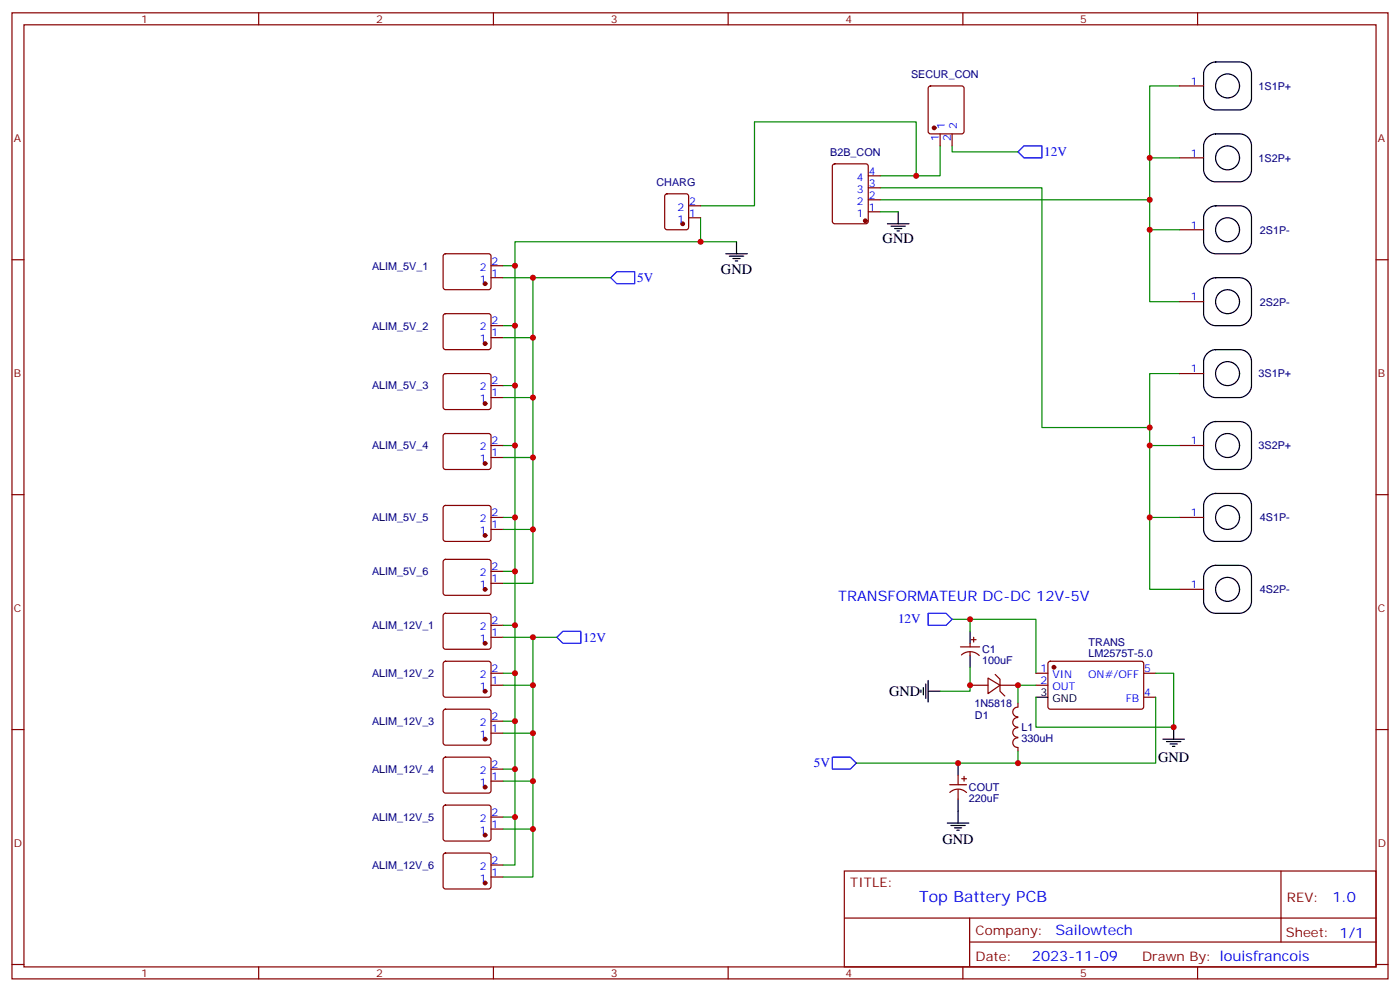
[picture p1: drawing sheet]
<svg xmlns="http://www.w3.org/2000/svg" width="412mm" height="292mm" viewBox="0 0 412 292" stroke-linecap="round" stroke-linejoin="round" font-family="sans-serif">
<g fill="none" stroke="#870000" stroke-width=".35">
<path d="M3.5 3.8h405.4v284.3h-405.4zM7.1 7.3h398.2v277.3h-398.2zM76.2 3.8v3.5M145.3 3.8v3.5M214.5 3.8v3.5M283.6 3.8v3.5M352.8 3.8v3.5M273.6 25.5l.5-.2h9.2l.5 .2 .2 .5v12.7l-.2 .5-.5 .2h-9.2l-.5-.2-.2-.5v-12.7zM276.9 39.4v3.5M280.5 39.4v3.5M347.5 25.3h7M196 57.3l.5-.3h5.6l.7 .5v9.4l-.4 .7h-5.9l-.7-.4v-9.5z"/>
<path d="M245.4 48.4l.5-.2h9.2l.6 .5 .1 16.5-.5 .6-9.4 .1-.7-.5v-16.5zM255.8 58.8h3.5M255.8 55.3h3.5M255.8 51.8h3.5M347.5 46.5h7M3.5 76.4h3.6M130.8 74.9l.4-.2h12.7l.5 .2 .2 .5v9.4l-.7 .5-12.9-.1-.5-.6v-9.2zM144.6 78.2h3.6M202.8 64.1h3.6M202.8 60.6h3.6M255.8 62.3h3.5M347.5 67.6h7"/>
<path d="M405.3 76.4h3.6M130.8 92.5l.4-.2h12.7l.5 .2 .2 .5v9.5l-.7 .4-12.9-.1-.5-.6v-9.2zM144.6 81.7h3.6M144.6 99.4h3.6M144.6 95.8h3.6M347.5 88.8h7M130.8 110.2l.4-.2h12.7l.5 .2 .2 .5v9.4l-.7 .4h-12.9l-.5-.7v-9.1zM144.6 117h3.6M144.6 113.5h3.6M347.5 110h7M130.8 127.8l.4-.2h12.7l.5 .2 .2 .5v9.5l-.7 .4-12.9-.1-.5-.6v-9.2zM144.6 131.1h3.6"/>
<path d="M144.6 134.7h3.6M347.5 131.1h7M3.5 145.6h3.6M130.8 149l.4-.2h12.7l.5 .2 .2 .5v9.4l-.7 .4h-12.9l-.5-.7v-9.1zM144.6 152.3h3.6M144.6 155.8h3.6M347.5 152.3h7M405.3 145.6h3.6M130.8 164.8l.4-.2h12.7l.5 .2 .2 .5v9.5l-.7 .4h-12.9l-.5-.7v-9.2zM144.6 171.7h3.6M144.6 168.2h3.6M347.5 173.5h7"/>
<path d="M130.8 180.7l.4-.2h12.7l.5 .2 .2 .5v9.5l-.7 .4-12.9-.1-.5-.6v-9.2zM130.8 194.8l.4-.2h12.7l.5 .2 .2 .5v9.5l-.7 .4-12.9-.1-.5-.6v-9.2zM144.6 198.2h3.6M144.6 187.6h3.6M144.6 184h3.6M282.9 190.4h5.7M283.2 192.8a3.8 3.8 0 0 1 5.3 .1M285.8 189.3v1.1M285.8 191.8v1.1M286.1 188.3h1.4M286.8 187.6v1.4M291 199.6l3.6 2.1-3.6 2.5z"/>
<path d="M293.2 198.5l1.4 1.4v3.5l1.4 1.5M305.2 198.2h3.5M308.9 194.8l.5-.2 27.1 .1 .4 .6-.1 13-.6 .4h-27.1l-.4-.7v-12.7zM336.9 198.2h3.5M3.5 214.7h3.6M130.8 208.9l.4-.2h12.7l.5 .2 .2 .5v9.5l-.7 .4h-12.9l-.5-.7v-9.2zM144.6 201.7h3.6M144.6 215.8h3.6M144.6 212.3h3.6M285.8 201.7h5.2M294.6 201.7h5.3M299.8 214.2a1.41 1.41 0 0 0-1.5 1.4 1.41 1.41 0 0 0 1.5 1.4"/>
<path d="M299.8 211.2a1.41 1.41 0 0 0-1.5 1.4 1.41 1.41 0 0 0 1.5 1.4M299.8 217.2a1.41 1.41 0 0 0-1.5 1.4 1.41 1.41 0 0 0 1.5 1.4M299.8 208.2a1.41 1.41 0 0 0-1.5 1.4 1.41 1.41 0 0 0 1.5 1.4M299.9 207v1M305.2 201.7h3.5M336.9 205.2h3.5M405.3 214.7h3.6M130.8 223.1l.4-.3h12.7l.5 .3 .2 .5v9.4l-.7 .4h-12.9l-.5-.7v-9.1zM130.8 237.2l.4-.2h12.7l.5 .2 .2 .5v9.4l-.7 .4h-12.9l-.5-.7v-9.1zM144.6 229.9h3.6M144.6 226.4h3.6M279.8 231h4.9"/>
<path d="M279.8 233.2a3.5 3.5 0 0 1 4.9 .1M282.2 228.1v2.9M282.2 232.4v2.8M283.3 229.2h1.4M284 228.5v1.4M299.9 220v1.1M130.8 251.3l.4-.2h12.7l.5 .2 .2 .5v9.4l-.7 .5-12.9-.1-.5-.7v-9.1zM144.6 244h3.6M144.6 240.5h3.6M144.6 258.1h3.6M144.6 254.6h3.6M248.7 256.4h156.6v28.2h-156.6z"/>
<path d="M377.3 256.4v20.9M248.7 270.2h156.5M285.6 277.3h119.6M285.6 270.2v14.1M3.5 283.9h3.6M76.2 284.6v3.5M145.3 284.6v3.5M214.5 284.6v3.5M283.6 284.6v3.5M352.8 284.6v3.5M405.3 283.9h3.6"/>
</g>
<g fill="none" stroke="#008700" stroke-width=".35">
<path d="M347.5 25.3h-8.8v63.5h8.8M259.3 55.3h47.6v70.5h31.8v-15.8h8.8M259.3 58.8h79.4M269.9 51.8v-15.9h-47.7v24.7h-15.8M276.9 42.9v8.9h-17.6M280.5 42.9v1.8h19.4M338.7 46.5h8.8M148.2 78.2h3.5M206.4 64.1v7.1h10.6M206.4 71.2h-54.7v97h-3.5M259.3 62.3h5.3M338.7 67.6h8.8"/>
<path d="M148.2 95.8h3.5M148.2 81.7h31.7M157 81.7v17.7h-8.8M157 99.4v35.3h-8.8M148.2 113.5h3.5M148.2 117h8.8M148.2 131.1h3.5M157 134.7v37h-8.8M338.7 125.8v47.7h8.8M338.7 131.1h8.8M148.2 152.3h3.5M148.2 155.8h8.8"/>
<path d="M338.7 152.3h8.8M151.7 168.2v86.4h-3.5M148.2 184h3.5M148.2 198.2h3.5M148.2 187.6h15.8M157 187.6v70.5h-8.8M280.5 182.3h24.7v15.9M285.8 196.4v7h-8.9M285.8 182.3v3.5M340.4 198.2h5.3v15.8h-40.5v-8.8M148.2 212.3h3.5M148.2 201.7h8.8"/>
<path d="M148.2 215.8h8.8M305.2 201.7h-5.3v5.3M340.4 205.2v19.4h-88.2M148.2 226.4h3.5M148.2 229.9h8.8M299.9 221.1v3.5M148.2 244h8.8M148.2 240.5h3.5"/>
</g>
<path d="M299.9 44.7l1.7-1.8h5.3v3.6h-5.3zM179.9 81.7l1.8-1.7h5.3v3.5h-5.3zM164 187.6l1.8-1.8h5.3v3.5h-5.3zM273.4 180.5h5.3l1.8 1.8-1.8 1.7h-5.3zM245.2 222.8h5.3l1.7 1.8-1.7 1.8h-5.3z" fill="none" stroke="#00f" stroke-width=".35"/>
<g fill="#870000" stroke="#870000" stroke-width=".35">
<circle cx="275.2" cy="37.6" r=".53"/>
<circle cx="310.4" cy="196.4" r=".53"/>
<circle cx="254.9" cy="65" r=".53"/>
<circle cx="201.1" cy="65.9" r=".53"/>
<circle cx="142.9" cy="83.5" r=".53"/>
<circle cx="142.9" cy="101.1" r=".53"/>
<circle cx="142.9" cy="118.8" r=".53"/>
<circle cx="142.9" cy="136.4" r=".53"/>
<circle cx="142.9" cy="157.6" r=".53"/>
<circle cx="142.9" cy="173.5" r=".53"/>
<circle cx="142.9" cy="189.3" r=".53"/>
<circle cx="142.9" cy="203.4" r=".53"/>
<circle cx="142.9" cy="217.6" r=".53"/>
<circle cx="142.9" cy="231.7" r=".53"/>
<circle cx="142.9" cy="245.8" r=".53"/>
<circle cx="142.9" cy="259.9" r=".53"/>
</g>
<g fill="none" stroke="#000" stroke-width=".35">
<path d="M355.7 19.3a3.6 3.6 0 0 1 2.4-1.1h7a3.5 3.5 0 0 1 3.6 3.6v7a3.8 3.8 0 0 1-3.6 3.5h-7a3.8 3.8 0 0 1-3.6-3.5v-7a3.5 3.5 0 0 1 1.2-2.5zM355.7 40.4a3.6 3.6 0 0 1 2.4-1h7a3.5 3.5 0 0 1 3.6 3.5v7.1a3.8 3.8 0 0 1-3.6 3.5h-7a3.8 3.8 0 0 1-3.6-3.5v-7.1a3.5 3.5 0 0 1 1.2-2.5zM213.8 74.7h6.3M214.8 75.4h4.3M215.9 76.1h2.1M216.6 76.8h.7M217 71.2v3.5M261.4 65.9h6.4M262.5 66.6h4.2M263.5 67.3h2.1M264.2 68h.7M264.6 62.3v3.6"/>
<path d="M355.7 61.6a3.6 3.6 0 0 1 2.4-1h7a3.5 3.5 0 0 1 3.6 3.5v7.1a3.8 3.8 0 0 1-3.6 3.5h-7a3.8 3.8 0 0 1-3.6-3.5v-7.1a3.5 3.5 0 0 1 1.2-2.5zM355.7 82.8a3.6 3.6 0 0 1 2.4-1.1h7a3.5 3.5 0 0 1 3.6 3.6v7a3.8 3.8 0 0 1-3.6 3.5h-7a3.8 3.8 0 0 1-3.6-3.5v-7a3.5 3.5 0 0 1 1.2-2.5zM355.7 103.9a3.6 3.6 0 0 1 2.4-1h7a3.5 3.5 0 0 1 3.6 3.5v7.1a3.8 3.8 0 0 1-3.6 3.5h-7a3.8 3.8 0 0 1-3.6-3.5v-7.1a3.5 3.5 0 0 1 1.2-2.5zM355.7 125.1a3.6 3.6 0 0 1 2.4-1h7a3.5 3.5 0 0 1 3.6 3.5v7.1a3.8 3.8 0 0 1-3.6 3.5h-7a3.8 3.8 0 0 1-3.6-3.5v-7.1a3.5 3.5 0 0 1 1.2-2.5zM355.7 146.3a3.6 3.6 0 0 1 2.4-1.1h7a3.5 3.5 0 0 1 3.6 3.6v7a3.8 3.8 0 0 1-3.6 3.5h-7a3.8 3.8 0 0 1-3.6-3.5v-7a3.5 3.5 0 0 1 1.2-2.5zM355.7 167.4a3.6 3.6 0 0 1 2.4-1h7a3.5 3.5 0 0 1 3.6 3.5v7.1a3.8 3.8 0 0 1-3.6 3.5h-7a3.8 3.8 0 0 1-3.6-3.5v-7.1a3.5 3.5 0 0 1 1.2-2.5zM285.8 185.8v3.5M285.8 192.9v3.5M271.3 203.1v.7M272 202.4v2.1M272.7 201.3v4.3M273.4 203.4h3.5"/>
<path d="M273.4 200.3v6.3M305.2 205.2h3.5M342.5 217.6h6.4M343.6 218.3h4.2M344.7 219h2.1M345.4 219.7h.7M345.7 214v3.6M282.2 224.6v3.5M282.2 235.2v7.1M279 242.3h6.4M280.1 243h4.2M281.2 243.7h2.1"/>
<path d="M281.9 244.4h.7"/>
<circle cx="361.6" cy="25.3" r="3.5"/>
<circle cx="361.6" cy="46.5" r="3.5"/>
<circle cx="361.6" cy="67.6" r="3.5"/>
<circle cx="361.6" cy="88.8" r="3.5"/>
<circle cx="361.6" cy="110" r="3.5"/>
<circle cx="361.6" cy="131.1" r="3.5"/>
<circle cx="361.6" cy="152.3" r="3.5"/>
<circle cx="361.6" cy="173.5" r="3.5"/>
</g>
<g fill="#c00">
<circle cx="338.7" cy="58.8" r=".88"/>
<circle cx="269.9" cy="51.8" r=".88"/>
<circle cx="285.8" cy="182.3" r=".88"/>
<circle cx="345.7" cy="214" r=".88"/>
<circle cx="282.2" cy="224.6" r=".88"/>
<circle cx="299.9" cy="224.6" r=".88"/>
<circle cx="285.8" cy="201.7" r=".88"/>
<circle cx="299.9" cy="201.7" r=".88"/>
<circle cx="338.7" cy="125.8" r=".88"/>
<circle cx="338.7" cy="152.3" r=".88"/>
<circle cx="338.7" cy="131.1" r=".88"/>
<circle cx="338.7" cy="67.6" r=".88"/>
<circle cx="338.7" cy="46.5" r=".88"/>
<circle cx="206.4" cy="71.2" r=".88"/>
<circle cx="151.7" cy="152.3" r=".88"/>
<circle cx="151.7" cy="131.1" r=".88"/>
<circle cx="151.7" cy="113.5" r=".88"/>
<circle cx="151.7" cy="95.8" r=".88"/>
<circle cx="151.7" cy="78.2" r=".88"/>
<circle cx="157" cy="81.7" r=".88"/>
<circle cx="157" cy="99.4" r=".88"/>
<circle cx="157" cy="117" r=".88"/>
<circle cx="157" cy="134.7" r=".88"/>
<circle cx="157" cy="155.8" r=".88"/>
<circle cx="151.7" cy="168.2" r=".88"/>
<circle cx="151.7" cy="184" r=".88"/>
<circle cx="151.7" cy="198.2" r=".88"/>
<circle cx="151.7" cy="212.3" r=".88"/>
<circle cx="151.7" cy="226.4" r=".88"/>
<circle cx="151.7" cy="240.5" r=".88"/>
<circle cx="157" cy="187.6" r=".88"/>
<circle cx="157" cy="201.7" r=".88"/>
<circle cx="157" cy="215.8" r=".88"/>
<circle cx="157" cy="244" r=".88"/>
<circle cx="157" cy="229.9" r=".88"/>
</g>
<text font-size="4.6" fill="#00f" x="270.8" y="265.4">Top Battery PCB</text>
<g font-size="4.2">
<text x="260" y="71.5">GND</text>
<text x="212.4" y="80.7">GND</text>
<text x="261.9" y="204.9">GND</text>
<text x="341.1" y="224.3">GND</text>
<text x="277.6" y="248.3">GND</text>
</g>
<g font-size="4.2" fill="#00f">
<text x="246.9" y="177">TRANSFORMATEUR DC-DC 12V-5V</text>
<text x="392.5" y="265.6">1.0</text>
<text x="310.9" y="275.2">Sailowtech</text>
<text x="304" y="283">2023-11-09</text>
</g>
<g font-size="3.9" fill="#00f">
<text x="307.6" y="45.9">12V</text>
<text x="187.7" y="83.1">5V</text>
<text x="264.5" y="183.5">12V</text>
<text x="171.8" y="189">12V</text>
<text x="239.7" y="225.9">5V</text>
</g>
<g font-size="3.9" fill="#800">
<text x="250.5" y="260.9">TITLE:</text>
<text x="379.1" y="265.6">REV:</text>
<text x="287.4" y="275.1">Company:</text>
<text x="378.7" y="275.8">Sheet: 1/1</text>
<text x="287.4" y="282.8">Date:</text>
<text x="336.4" y="282.9">Drawn By: louisfrancois</text>
</g>
<g font-size="3.2" fill="#800">
<text x="41.6" y="6.8">1</text>
<text x="110.8" y="6.8">2</text>
<text x="179.9" y="6.8">3</text>
<text x="249.1" y="6.8">4</text>
<text x="318.2" y="6.8">5</text>
<text x="4.1" y="41.9">A</text>
<text x="405.9" y="41.9">A</text>
<text x="4.1" y="111">B</text>
<text x="405.9" y="111">B</text>
<text x="4.1" y="180.2">C</text>
<text x="405.9" y="180.2">C</text>
<text x="4.1" y="249.3">D</text>
<text x="405.9" y="249.3">D</text>
<text x="41.6" y="287.6">1</text>
<text x="110.8" y="287.6">2</text>
<text x="179.9" y="287.6">3</text>
<text x="249.1" y="287.6">4</text>
<text x="318.2" y="287.6">5</text>
</g>
<g font-size="3.2" fill="#000080">
<text x="268.4" y="22.9">SECUR_CON</text>
<text x="370.7" y="26.4">1S1P+</text>
<text x="244.5" y="45.8">B2B_CON</text>
<text x="370.7" y="47.6">1S2P+</text>
<text x="193.4" y="54.6">CHARG</text>
<text x="371.1" y="68.8">2S1P-</text>
<text x="109.6" y="79.4">ALIM_5V_1</text>
<text x="371.1" y="89.9">2S2P-</text>
<text x="109.6" y="97">ALIM_5V_2</text>
<text x="370.7" y="111.1">3S1P+</text>
<text x="109.6" y="114.6">ALIM_5V_3</text>
<text x="109.6" y="132.3">ALIM_5V_4</text>
<text x="370.7" y="132.3">3S2P+</text>
<text x="109.6" y="153.4">ALIM_5V_5</text>
<text x="371.1" y="153.4">4S1P-</text>
<text x="109.6" y="169.3">ALIM_5V_6</text>
<text x="371.1" y="174.6">4S2P-</text>
<text x="109.6" y="185.2">ALIM_12V_1</text>
<text x="320.7" y="190.3">TRANS</text>
<text x="289.3" y="195.4">100uF</text>
<text x="289.3" y="192.2">C1</text>
<text x="320.7" y="193.5">LM2575T-5.0</text>
<text x="109.6" y="199.3">ALIM_12V_2</text>
<text x="287" y="208.1">1N5818</text>
<text x="109.6" y="213.4">ALIM_12V_3</text>
<text x="287.2" y="211.6">D1</text>
<text x="300.9" y="215.2">L1</text>
<text x="300.9" y="218.3">330uH</text>
<text x="109.6" y="227.5">ALIM_12V_4</text>
<text x="285.4" y="232.8">COUT</text>
<text x="285.4" y="236">220uF</text>
<text x="109.6" y="241.6">ALIM_12V_5</text>
<text x="109.6" y="255.7">ALIM_12V_6</text>
</g>
<g font-size="3.2" fill="#00f">
<text x="350.8" y="24.9">1</text>
<text x="276.6" y="41.6" transform="rotate(-90 276.6 41.6)">1</text>
<text x="278.3" y="38.1" transform="rotate(-90 278.3 38.1)">1</text>
<text x="280.1" y="41.6" transform="rotate(-90 280.1 41.6)">2</text>
<text x="281.9" y="38.1" transform="rotate(-90 281.9 38.1)">2</text>
<text x="350.8" y="46.1">1</text>
<text x="252.4" y="53.2">4</text>
<text x="255.9" y="51.4">4</text>
<text x="252.4" y="56.7">3</text>
<text x="255.9" y="58.5">2</text>
<text x="255.9" y="54.9">3</text>
<text x="199.5" y="65.5">1</text>
<text x="199.5" y="62">2</text>
<text x="203" y="63.7">1</text>
<text x="203" y="60.2">2</text>
<text x="252.4" y="63.7">1</text>
<text x="252.4" y="60.2">2</text>
<text x="255.9" y="62">1</text>
<text x="350.8" y="67.3">1</text>
<text x="144.8" y="77.9">2</text>
<text x="141.3" y="83.1">1</text>
<text x="141.3" y="79.6">2</text>
<text x="144.8" y="81.4">1</text>
<text x="350.8" y="88.4">1</text>
<text x="144.8" y="95.5">2</text>
<text x="141.3" y="100.8">1</text>
<text x="141.3" y="97.3">2</text>
<text x="144.8" y="99">1</text>
<text x="144.8" y="113.1">2</text>
<text x="350.8" y="109.6">1</text>
<text x="141.3" y="118.4">1</text>
<text x="141.3" y="114.9">2</text>
<text x="144.8" y="116.7">1</text>
<text x="144.8" y="130.8">2</text>
<text x="350.8" y="130.8">1</text>
<text x="141.3" y="136.1">1</text>
<text x="141.3" y="132.5">2</text>
<text x="144.8" y="134.3">1</text>
<text x="141.3" y="153.7">2</text>
<text x="144.8" y="155.5">1</text>
<text x="144.8" y="151.9">2</text>
<text x="350.8" y="151.9">1</text>
<text x="141.3" y="157.2">1</text>
<text x="144.8" y="167.8">2</text>
<text x="141.3" y="173.1">1</text>
<text x="141.3" y="169.6">2</text>
<text x="144.8" y="171.3">1</text>
<text x="350.8" y="173.1">1</text>
<text x="141.3" y="185.5">2</text>
<text x="144.8" y="183.7">2</text>
<text x="141.3" y="189">1</text>
<text x="144.8" y="187.2">1</text>
<text x="144.8" y="197.8">2</text>
<text x="306.5" y="197.8">1</text>
<text x="337.1" y="197.8">5</text>
<text x="141.3" y="203.1">1</text>
<text x="141.3" y="199.6">2</text>
<text x="144.8" y="201.3">1</text>
<text x="306.5" y="201.3">2</text>
<text x="310" y="199.6">VIN</text>
<text x="310" y="203.1">OUT</text>
<text x="320.5" y="199.6">ON#/OFF</text>
<text x="331.6" y="206.6">FB</text>
<text x="337.1" y="204.9">4</text>
<text x="141.3" y="213.7">2</text>
<text x="144.8" y="215.4">1</text>
<text x="144.8" y="211.9">2</text>
<text x="141.3" y="217.2">1</text>
<text x="141.3" y="227.8">2</text>
<text x="144.8" y="226">2</text>
<text x="141.3" y="231.3">1</text>
<text x="144.8" y="229.6">1</text>
<text x="141.3" y="245.4">1</text>
<text x="141.3" y="241.9">2</text>
<text x="144.8" y="243.7">1</text>
<text x="144.8" y="240.1">2</text>
<text x="141.3" y="256">2</text>
<text x="144.8" y="257.8">1</text>
<text x="144.8" y="254.2">2</text>
<text x="141.3" y="259.5">1</text>
</g>
<g font-size="3.2">
<text x="306.5" y="204.9">3</text>
<text x="310" y="206.6">GND</text>
</g>
</svg>
